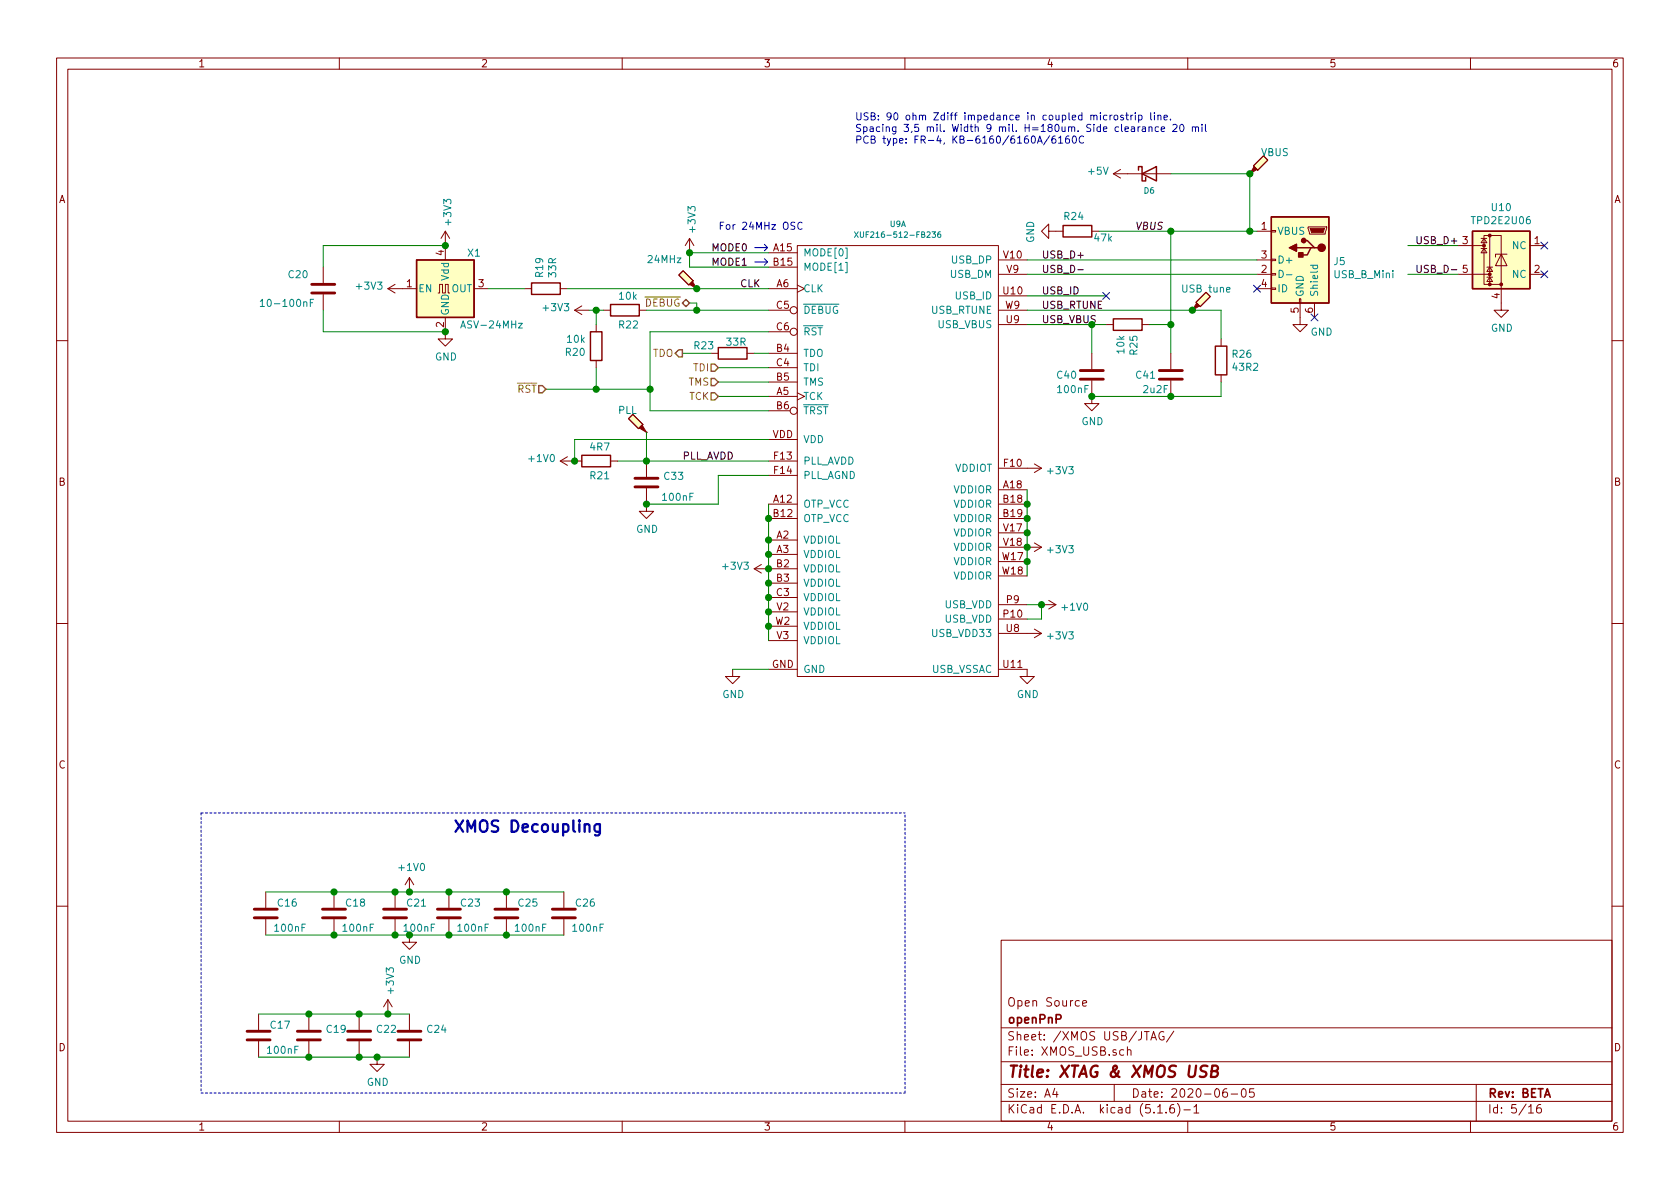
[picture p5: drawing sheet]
<svg xmlns="http://www.w3.org/2000/svg" width="297mm" height="210mm" viewBox="0 0 297 210" stroke-linecap="round" stroke-linejoin="round" font-family="sans-serif">
<g fill="none" stroke="#840000" stroke-width=".18">
<path d="M10 10.3h277v189.9h-277zM12 12.2h273v186.1h-273zM60 10.3v1.9M110 10.3v1.9M160 10.3v1.9M210 10.3v1.9M260 10.3v1.9M196.8 30.7h10.2M196.8 30.7l1.3 .8M198.1 30l-1.3 .7M221 30.7h.1M221.6 29.3l1.8-1.7 .8 .7-1.8 1.8z"/>
<path d="M57.1 47.2v2.8M57.1 52.1v2.8M68.6 51h5.1M68.6 51l1.2 .8M69.8 50.3l-1.2 .7M77.5 51.8h.2v-1.5h.5v1.5h.5v-1.5h.5v1.5h.3M78.7 56.1v3.8h1.3l-1.3 1.3-1.2-1.3h1.2M78.7 40.9v5.1M78.7 40.9l-.7 1.3M78.7 40.9l.8 1.3M83.8 51h2.6M92.7 51h1.3"/>
<path d="M99.1 51h1.2M101.6 54.9h2.5M101.6 54.9l1.3 .7M102.9 54.1l-1.3 .8M105.4 57.4v1.3M106.7 54.9h1.2M113 54.9h1.3M120 48.6l.8-.7 1.8 1.8-.8 .7zM121.9 42.2l-.7 1.2M121.9 42.2v2.5M121.9 42.2l.8 1.2M123.2 51h.1"/>
<path d="M135.9 51h5.1M135.9 47.2h5.1M135.9 54.9h3.8M135.9 44.7h5.1M135.9 58.7h3.8M141 43.4h35.5v76.2h-35.5zM141 50.4l1.2 .6-1.2 .7M176.5 48.5h5.1M176.5 46h5.1M176.5 54.9h5.1M176.5 57.4h5.1M176.5 52.3h5.1"/>
<path d="M185.4 40.9v-1.3l-1.3 1.3 1.3 1.3v-1.3h2.6M195.6 57.4h1.2M201.9 57.4h1.3M210.8 54.9h.1M213.2 51.7l.8 .7-1.8 1.8-.7-.7zM215.9 59.9v1.3M222.2 40.9h2.6M222.2 48.5h2.6M222.2 46h2.6M222.2 51h2.6M224.8 50.9h.8v.3h-.8zM224.8 48.4h.8v.2h-.8z"/>
<path d="M224.8 45.8h.8v.3h-.8zM224.8 40.8h.8v.2h-.8zM229.7 52.8h.3v.8h-.3zM229.9 53.6v3.8h1.2l-1.2 1.3-1.3-1.3h1.3M231.3 40.1h3.3v.3l-.3 1h-2.8zM232.4 53.6v2.5M257.8 48.5h5.6M257.8 43.4h4.6M261.9 43.9h1M261.9 42.2h1M262.4 41.7h3v8.6h-3zM262.4 43.9l.5 .8h-1z"/>
<path d="M262.4 42.2l.5 .7h-1zM262.9 49h1M262.9 47.2h1M263.4 49l.5 .8h-1zM263.4 47.2l.5 .8h-1zM263.4 41.7v8.6M265.4 45l1 2h-2zM265.4 50.3v4.6h1.3l-1.3 1.2-1.2-1.2h1.2M266.4 45h-2v.5M270.5 48.5h2.5M270.5 43.4h2.5M10 60.2h2"/>
<path d="M105.4 63.7v1.3M111.1 74l.8-.7 1.8 1.8-.8 .7zM114.3 76.4h.1M125.7 62.5h1.3M132.1 62.5h1.2M135.9 62.5h5.1M135.9 70.1h5.1M135.9 67.6h5.1M135.9 72.6h3.8M135.9 65h5.1M135.9 77.7h5.1M141 69.5l1.2 .6-1.2 .6"/>
<path d="M193 67.3v4.1h1.3l-1.3 1.2-1.2-1.2h1.2M193 62.5v2.8M207 62.5v2.8M207 67.3v2.8M215.9 66.3v1.3M285 60.2h2M99.1 81.5l1.2 .8M99.1 81.5h3.8M100.3 80.8l-1.2 .7M107.9 81.5h1.3M114.3 86.4v4h1.3l-1.3 1.3-1.3-1.3h1.3M114.3 81.5v2.8"/>
<path d="M134.6 99.8l-1.3 .8M135.9 81.5h5.1M135.9 89.1h5.1M135.9 95.5h5.1M135.9 98h5.1M135.9 91.7h5.1M135.9 84.1h5.1M176.5 96.8h7.6M176.5 82.8h7.6M176.5 89.1h5.1M176.5 86.6h5.1M176.5 91.7h5.1"/>
<path d="M176.5 94.2h5.1M176.5 99.3h5.1M182.9 96l1.2 .8M182.9 82l1.2 .8M184.1 96.8l-1.2 .7M184.1 82.8l-1.2 .8M10 110.3h2M129.5 118.4v1.2h1.3l-1.3 1.3-1.2-1.3h1.2M133.3 100.6l1.3 .7M133.3 100.6h7.7M135.9 118.4h5.1M135.9 103.1h5.1"/>
<path d="M135.9 105.7h5.1M135.9 108.2h5.1M135.9 113.3h5.1M135.9 110.7h5.1M176.5 118.4h5.1v1.2h1.3l-1.3 1.3-1.3-1.3h1.3M176.5 112h7.6M176.5 106.9h5.1M176.5 109.5h5.1M176.5 101.8h5.1M182.9 111.2l1.2 .8M184.1 112l-1.2 .8M184.1 106.9h2.6"/>
<path d="M185.4 106.2l1.3 .7M186.7 106.9l-1.3 .8M285 110.3h2M47 157.7v2.8M59.1 157.7v2.8M69.8 157.7v2.8M72.4 155.2v2.5M72.4 155.2l-.8 1.3M72.4 155.2l.8 1.3M79.4 157.7v2.8M89.5 157.7v2.8M99.7 157.7v2.8"/>
<path d="M10 160.2h2M45.7 179.3v2.8M47 162.6v2.7M54.6 179.3v2.8M59.1 162.6v2.7M63.5 179.3v2.8M68.6 176.8l-.8 1.2M68.6 176.8v2.5M68.6 176.8l.7 1.2M69.8 162.6v2.7M72.4 165.3v1.3h1.3l-1.3 1.3-1.3-1.3h1.3M72.4 179.3v2.8"/>
<path d="M79.4 162.6v2.7M89.5 162.6v2.7M99.7 162.6v2.7M177 166.3h108v32h-108zM191.4 177.4l.7-.1-.1-.3-.4-.1-.2 .2 .1 .7h.5M285 160.2h2M45.7 184.1v2.8M54.6 184.1v2.8M60 198.3v1.9M63.5 184.1v2.8M66.7 186.9v1.3h1.2l-1.2 1.3-1.3-1.3h1.3M72.4 184.1v2.8"/>
<path d="M110 198.3v1.9M160 198.3v1.9M177 194.8h108M177 191.8h108M177 187.8h108M177 181.8h108M186.5 192.5l-.4 1h1M186.8 193v1M197 191.8v3M198.7 185.7l-.4-.1-.3 .3v.6l.3 .1 .4-.1M199.3 185.7l.2-.1 .4 .1 .1 .9M199.3 185.1v1.5"/>
<path d="M203.5 183.9l.5-1.5 .5 1.5M203.6 183.5h.7M204.7 196.8h.8M205.8 182.5a.73 .73 0 0 0-.9 .5 .73 .73 0 0 0 .5 .9l.4-.1v-.5h-.3M206.2 196.7v.1M207.5 195.3a.59 .59 0 0 0-.7 .7v.5l.2 .2 .4 .1 .2-.1 .1-.5-.2-.2-.4-.1-.3 .3M207.5 182.3l-1.3 2M208.2 195.1a1.71 1.71 0 0 1 0 2.3M209.3 196.3h1.2M210 198.3v1.9M211.1 195.8l.4-.5v1.5M211.1 196.8h.9"/>
<path d="M216.9 192.5a.62 .62 0 0 0-.7 .7l.1 .7 .2 .1 .5-.1v-.5l-.1-.2-.4-.1-.3 .3M217.7 193.5h1.1M219.6 192.7l.4-.2a.94 .94 0 0 1 0 1.5 .82 .82 0 0 1-.4-1.3zM221.7 192.5h-.7l-.1 .7 .2-.1 .5 .1 .2 .2-.1 .5-.2 .1-.6-.1M260 198.3v1.9M261 191.8v6.5M270.3 195.8l.4-.5v1.5M270.3 196.8h.8M272.4 195.3a.62 .62 0 0 0-.7 .7l.1 .7 .2 .1 .5-.1v-.5l-.1-.2-.4-.1-.3 .3"/>
<circle cx="140.3" cy="58.7" r=".63"/>
<circle cx="140.3" cy="54.9" r=".63"/>
<circle cx="140.3" cy="72.6" r=".63"/>
</g>
<path d="M213.5 188.5l-.3-.1-.7 .1a.47 .47 0 0 0-.2 .5 .47 .47 0 0 0 .3 .4l.4 .1a.48 .48 0 0 1 .3 .5 .48 .48 0 0 1-.4 .4l-.8-.1M214.2 189.4l.9-.1a.47 .47 0 0 0 .2-.5 .47 .47 0 0 0-.3-.4h-.6l-.3 2h.8a.53 .53 0 0 0 .4-.5 .53 .53 0 0 0-.4-.5" fill="none" stroke="#840000" stroke-width=".41"/>
<g fill="#ffffc2" stroke="#ffffc2" stroke-width=".18">
<path d="M213.2 51.7l.8 .7-1.8 1.8-.7-.7z"/>
<path d="M224.8 38.3h10.1v15.3h-10.1z"/>
<path d="M120 48.6l.8-.7 1.8 1.8-.8 .7z"/>
<path d="M221.6 29.3l1.8-1.7 .8 .7-1.8 1.8z"/>
<path d="M111.1 74l.8-.7 1.8 1.8-.8 .7z"/>
<path d="M73.7 46h10.1v10.1h-10.1z"/>
<path d="M260.3 40.9h10.2v10.1h-10.2z"/>
</g>
<g fill="#840000" stroke="#840000" stroke-width=".18">
<path d="M211.6 53.6l.5 .5-1.3 .8z"/>
<path d="M231.6 40.4h2.6l-.3 .7h-2z"/>
<path d="M122.4 49.8l.8 1.2-1.3-.7z"/>
<path d="M221.7 29.5l.5 .5-1.2 .7z"/>
<path d="M113 75.7l.5-.5 .8 1.2z"/>
<circle cx="262.4" cy="43.4" r=".25"/>
<circle cx="263.4" cy="50.3" r=".25"/>
<circle cx="263.4" cy="48.5" r=".25"/>
<circle cx="263.4" cy="41.7" r=".25"/>
<circle cx="265.4" cy="50.3" r=".25"/>
</g>
<g fill="none" stroke="#008484" stroke-width=".18">
<path d="M46 53.3l.4-.4v1.3M46 54.2h.8M54.9 53.5h.4M55.4 52.9h-.5v1.3M91.7 57.2h.7l-.7 .8h.7M149.5 43.9h.3v1.8h-.3M149.5 46.4h.3v1.8h-.3M151.1 41l.6 1M151.7 41l-.6 1M164.8 41h.6l-.3 .4 .3 .1-.1 .4h-.5M166.3 41h-.2l-.3 .2v.6l.2 .2 .3-.1v-.5h-.3l-.2 .1M216.9 51.2l.6-.1-.1-.2-.4-.1-.1 .2v.6h.5"/>
<path d="M226.2 47.8a.64 .64 0 0 1 .7 .6 .64 .64 0 0 1-.7 .7zM227.4 48.6h1M231.7 46.9h1.3M232.2 46.9l-.1 .4 .3 .2 .5-.1v-.5"/>
</g>
<g fill="none" stroke="#840000" stroke-width=".25">
<path d="M188 39.9h5v2h-5zM201.3 30.1v-.6h.6v2.5h.7v-.6M201.9 30.7l2.6-1.2v2.5zM224.8 38.3h10.1v15.3h-10.1zM73.7 46h10.1v10.1h-10.1zM94 50h5.1v2.1h-5.1zM104.4 58.7h2v5h-2zM107.9 53.8h5.1v2.1h-5.1zM196.8 56.4h5.1v2h-5.1zM229.2 43.8h2.6M230.5 42.5h.6l1.3 1.3h.6M232.4 43.8h-.6l-.7 1.3h-1.2"/>
<path d="M260.3 40.9h10.2v10.1h-10.2zM127 61.5h5.1v2h-5.1zM214.9 61.2h2v5.1h-2zM102.9 80.5h5v2h-5z"/>
</g>
<g fill="#840000" stroke="#840000" stroke-width=".25">
<path d="M229.6 44.7h.8v.8h-.8z"/>
<path d="M228 43.8l1.2-.6v1.2z"/>
<circle cx="233.7" cy="43.8" r=".63"/>
<circle cx="230.5" cy="42.5" r=".38"/>
</g>
<g fill="none" stroke="#840000" stroke-width=".51">
<path d="M55.1 51.8h4.1M55.1 50.3h4.1M191 67.1h4.1M191 65.5h4.1M205 67.1h4M205 65.5h4M112.3 86.1h4M112.3 84.6h4M45 162.3h4M45 160.8h4M57 162.3h4.1M57 160.8h4.1"/>
<path d="M67.8 162.3h4.1M67.8 160.8h4.1M77.3 162.3h4.1M77.3 160.8h4.1M87.5 162.3h4.1M87.5 160.8h4.1M97.7 162.3h4M97.7 160.8h4M43.7 183.9h4.1M43.7 182.4h4.1M52.6 183.9h4M52.6 182.4h4"/>
<path d="M61.5 183.9h4M61.5 182.4h4M70.4 183.9h4M70.4 182.4h4"/>
</g>
<path d="M35.6 143.8h124.4M35.6 143.8v49.5M35.6 193.3h124.4M160 193.3v-49.5" fill="none" stroke="#0000c2" stroke-width=".18" stroke-dasharray=".4 .4"/>
<g fill="none" stroke="#008400" stroke-width=".18">
<path d="M207 30.7h14v10.2M57.1 54.9v3.8h21.6M78.7 43.4h-21.6v3.8M86.4 51h6.3M100.3 51h35.6M104.1 54.9h2.6M105.4 54.9v2.5M114.3 54.9h21.6M121.9 53.6h1.3v1.3M135.9 44.7h-14v2.5h14M135.9 58.7h-21v13.9h21M181.6 54.9h34.3v5"/>
<path d="M181.6 57.4h14M181.6 48.5h40.6M181.6 52.3h14M181.6 46h40.6M193 57.4v5.1M194.3 40.9h27.9M203.2 57.4h3.8M207 40.9v21.6M248.9 43.4h8.9M248.9 48.5h8.9M96.5 68.8h18.4M105.4 65v3.8"/>
<path d="M114.3 76.4v5.1M120.6 62.5h5.1M127 70.1h8.9M127 67.6h8.9M127 65h8.9M133.3 62.5h2.6M135.9 77.7h-34.3v3.8M215.9 67.6v2.5h-22.9M109.2 81.5h26.7M135.9 84.1h-8.9v5h-12.7M135.9 89.1v24.2M181.6 86.6v15.2"/>
<path d="M129.5 118.4h6.4M181.6 106.9h2.5v2.6h-2.5M47 157.7h52.7M45.7 179.3h26.7M47 165.3h52.7M45.7 186.9h26.7"/>
</g>
<path d="M120.6 53.6l.7-.6 .6 .6-.6 .6zM95.2 68.2h.7l.6 .6-.6 .7h-.7zM120 61.8h.6v1.3h-.6l-.6-.6zM125.7 66.9h.7l.6 .7-.6 .6h-.7zM125.7 64.4h.7l.6 .6-.6 .7h-.7zM125.7 69.5h.7l.6 .6-.6 .6h-.7z" fill="none" stroke="#848400" stroke-width=".25"/>
<path d="M190.6 47.7h.9M256.6 47.7h1" fill="none" stroke="#000" stroke-width=".18"/>
<path d="M106.1 145.7v1.7a.56 .56 0 0 1-.9 .2M106.1 145.8l-.6-.1-.4 .4v.6l.2 .3 .2 .1 .6-.1" fill="none" stroke="#0000c2" stroke-width=".41"/>
<g fill="none" stroke="#0000c2" stroke-width=".18">
<path d="M199.2 19.9v1.1l.3 .2M200.7 19.9v.2M203.5 19.9v1.1l.1 .2M204.1 19.9v.2M141.8 39.4a.5 .5 0 0 0-.6 0 .5 .5 0 0 0-.2 .6 .45 .45 0 0 0 .3 .5 .45 .45 0 0 0 .5-.1M183.4 25.3l.4-1.3 .5 1.3M183.5 25h.6M185.6 24l-1.1 1.6M186.6 24l-.4 .1a.87 .87 0 0 0 0 1.2l.4-.1v-.5l-.4-.2-.2 .3M187.2 24.4l.3-.4v1.3M187.2 25.3h.7M189 24l-.4 .1a.87 .87 0 0 0 0 1.2l.5-.1v-.5l-.5-.2-.2 .3"/>
<path d="M189.7 24.2l.2-.2a.67 .67 0 0 1 .4 .7 .67 .67 0 0 1-.4 .6l-.3-.5zM191.6 24.2a.6 .6 0 0 0-.9 .4 .6 .6 0 0 0 .6 .7l.3-.1M195.7 20.4h-.3l-.3 .2 .1 .6h.5M196.2 20.4v.8M196.6 20.4l-.4 .2M197 20.5l.2-.1 .4 .1v.5l-.1 .2h-.3l-.2-.1zM198.6 20.4h-.3l-.2 .1 .1 .2 .4 .1v.4h-.5M199 20.4h.5M199.9 20.4v.8M200.1 22.5h.4l.1 .8M200.3 20.4h-.2l-.2 .2M200.6 22.7l-.4 .1-.2 .2 .1 .2h.5"/>
<path d="M200.7 20.4v.8M201.2 22.4v.9M201.3 20.4h.4l.2 .2-.1 .6h-.5M201.3 20.4v1.2M201.6 22.4l-.3 .1-.1 .2M202 22.5h.5v.8M202.5 22.7l-.4 .1-.2 .2 .2 .3 .4-.1M203.1 22.5l.2-.1 .3 .1 .1 .8M203.1 22.4v.9M204.1 20.4v.8M204.7 20.5l.2-.1h.3l.1 .8M204.7 20.4v.8"/>
<path d="M204.8 22.5l-.3-.1-.3 .3 .1 .5h.5M205.3 22.8l.6-.1v-.2l-.4-.1-.2 .2 .1 .6h.5M205.8 20.8l.6-.1-.1-.3h-.3l-.2 .1 .1 .7h.4M207 21.1v.1M207.4 22.1l.4-.1 .3 .1v.2v.2l-.8 .8h.8M208.7 22.1l.2-.1a.67 .67 0 0 1 .4 .6 .67 .67 0 0 1-.4 .7l-.3-.3v-.2zM210.8 22.5l.2-.1 .3 .1 .1 .8M210.8 22.4v.9M211.4 22.6l.2-.2 .3 .1v.8M212.5 22v.1M212.5 22.4v.9M213.1 22v1.1l.2 .2"/>
<path d="M133.5 43.8h2.2M133.5 46.3h2.2M135.2 43.2l.5 .6-.5 .5M135.2 45.7l.5 .6-.5 .6"/>
</g>
<g fill="#008400" stroke="#008400" stroke-width=".25">
<circle cx="135.9" cy="110.7" r=".51"/>
<circle cx="66.7" cy="186.9" r=".51"/>
<circle cx="181.6" cy="99.3" r=".51"/>
<circle cx="135.9" cy="108.2" r=".51"/>
<circle cx="181.6" cy="94.2" r=".51"/>
<circle cx="135.9" cy="105.7" r=".51"/>
<circle cx="59.1" cy="157.7" r=".51"/>
<circle cx="135.9" cy="103.1" r=".51"/>
<circle cx="59.1" cy="165.3" r=".51"/>
<circle cx="181.6" cy="91.7" r=".51"/>
<circle cx="181.6" cy="89.1" r=".51"/>
<circle cx="69.9" cy="157.7" r=".51"/>
<circle cx="135.9" cy="91.7" r=".51"/>
<circle cx="69.9" cy="165.3" r=".51"/>
<circle cx="135.9" cy="98" r=".51"/>
<circle cx="135.9" cy="95.5" r=".51"/>
<circle cx="79.4" cy="157.7" r=".51"/>
<circle cx="54.6" cy="186.9" r=".51"/>
<circle cx="79.4" cy="165.3" r=".51"/>
<circle cx="54.6" cy="179.3" r=".51"/>
<circle cx="68.6" cy="179.3" r=".51"/>
<circle cx="89.5" cy="157.7" r=".51"/>
<circle cx="63.5" cy="186.9" r=".51"/>
<circle cx="89.5" cy="165.3" r=".51"/>
<circle cx="63.5" cy="179.3" r=".51"/>
<circle cx="72.4" cy="157.7" r=".51"/>
<circle cx="72.4" cy="165.3" r=".51"/>
<circle cx="105.4" cy="54.9" r=".51"/>
<circle cx="221" cy="30.7" r=".51"/>
<circle cx="105.4" cy="68.8" r=".51"/>
<circle cx="193" cy="70.1" r=".51"/>
<circle cx="114.9" cy="68.8" r=".51"/>
<circle cx="78.7" cy="58.7" r=".51"/>
<circle cx="78.7" cy="43.4" r=".51"/>
<circle cx="210.8" cy="54.9" r=".51"/>
<circle cx="123.2" cy="51" r=".51"/>
<circle cx="207" cy="70.1" r=".51"/>
<circle cx="221" cy="40.9" r=".51"/>
<circle cx="207" cy="57.4" r=".51"/>
<circle cx="135.9" cy="100.6" r=".51"/>
<circle cx="121.9" cy="44.7" r=".51"/>
<circle cx="207" cy="40.9" r=".51"/>
<circle cx="114.3" cy="89.1" r=".51"/>
<circle cx="114.3" cy="81.5" r=".51"/>
<circle cx="101.6" cy="81.5" r=".51"/>
<circle cx="184.2" cy="106.9" r=".51"/>
<circle cx="123.2" cy="54.9" r=".51"/>
<circle cx="181.6" cy="96.8" r=".51"/>
</g>
<path d="M195 51.7l1.2 1.2M196.2 51.7l-1.2 1.2M221.6 50.4l1.3 1.3M222.9 50.4l-1.3 1.3M231.8 55.5l1.2 1.2M233 55.5l-1.2 1.2M272.4 42.8l1.3 1.2M272.4 47.9l1.3 1.2M273.7 42.8l-1.3 1.2M273.7 47.9l-1.3 1.2" fill="none" stroke="#000084" stroke-width=".18"/>
<text font-size="2.8" fill="#0000c2" x="80" y="147.2">XMOS Decoupling</text>
<text font-size="2.8" fill="#840000" x="178" y="190.5">Title: XTAG &amp; XMOS USB</text>
<g font-size="2.1" fill="#840000">
<text x="178" y="178">Open Source</text>
<text x="178" y="184">Sheet: /XMOS USB/JTAG/</text>
<text x="178" y="181">openPnP</text>
<text x="178" y="186.7">File: XMOS_USB.sch</text>
<text x="178" y="196.9">KiCad E.D.A. kicad (5.1.6)-1</text>
<text x="178" y="194.1">Size: A4</text>
<text x="200" y="194.1">Date: 2020-06-05</text>
<text x="263" y="194.1">Rev: BETA</text>
<text x="263" y="196.9">Id: 5/16</text>
</g>
<g font-size="1.8" fill="#840000">
<text x="35" y="11.9">1</text>
<text x="85" y="11.9">2</text>
<text x="135" y="11.9">3</text>
<text x="185" y="11.9">4</text>
<text x="235" y="11.9">5</text>
<text x="285" y="11.9">6</text>
<text x="10.4" y="35.9">A</text>
<text x="285.4" y="35.9">A</text>
<text x="223" y="40.6">1</text>
<text x="78.5" y="45.2" transform="rotate(-90 78.5 45.2)">4</text>
<text x="136.8" y="44.4">A15</text>
<text x="136.8" y="47">B15</text>
<text x="177.5" y="45.7">V10</text>
<text x="223" y="45.7">3</text>
<text x="258.6" y="43.2">3</text>
<text x="271.3" y="43.2">1</text>
<text x="71.9" y="50.8">1</text>
<text x="84.6" y="50.8">3</text>
<text x="137.3" y="50.8">A6</text>
<text x="177.4" y="52.1">U10</text>
<text x="178" y="48.3">V9</text>
<text x="223" y="48.3">2</text>
<text x="223" y="50.8">4</text>
<text x="258.6" y="48.3">5</text>
<text x="265.2" y="52.8" transform="rotate(-90 265.2 52.8)">4</text>
<text x="271.3" y="48.3">2</text>
<text x="78.5" y="57.9" transform="rotate(-90 78.5 57.9)">2</text>
<text x="137.3" y="54.6">C5</text>
<text x="137.3" y="58.4">C6</text>
<text x="177.7" y="54.6">W9</text>
<text x="178" y="57.1">U9</text>
<text x="229.6" y="55.3" transform="rotate(-90 229.6 55.3)">5</text>
<text x="232.2" y="55.3" transform="rotate(-90 232.2 55.3)">6</text>
<text x="137.3" y="62.2">B4</text>
<text x="137.3" y="64.8">C4</text>
<text x="137.3" y="69.8">A5</text>
<text x="137.3" y="67.3">B5</text>
<text x="136.6" y="77.5">VDD</text>
<text x="137.3" y="72.4">B6</text>
<text x="136.9" y="81.3">F13</text>
<text x="136.9" y="83.8">F14</text>
<text x="177.5" y="82.5">F10</text>
<text x="10.4" y="85.9">B</text>
<text x="136.8" y="88.9">A12</text>
<text x="177.4" y="86.4">A18</text>
<text x="177.4" y="88.9">B18</text>
<text x="285.4" y="85.9">B</text>
<text x="136.8" y="91.4">B12</text>
<text x="137.3" y="95.2">A2</text>
<text x="177.4" y="91.4">B19</text>
<text x="177.5" y="94">V17</text>
<text x="137.3" y="97.8">A3</text>
<text x="137.3" y="100.3">B2</text>
<text x="177.3" y="99.1">W17</text>
<text x="177.3" y="101.6">W18</text>
<text x="177.5" y="96.5">V18</text>
<text x="137.3" y="102.9">B3</text>
<text x="137.3" y="105.4">C3</text>
<text x="137.4" y="107.9">V2</text>
<text x="178" y="106.7">P9</text>
<text x="137.1" y="110.5">W2</text>
<text x="137.4" y="113">V3</text>
<text x="177.5" y="109.2">P10</text>
<text x="178" y="111.8">U8</text>
<text x="136.5" y="118.1">GND</text>
<text x="177.4" y="118.1">U11</text>
<text x="10.4" y="135.9">C</text>
<text x="285.4" y="135.9">C</text>
<text x="10.4" y="185.9">D</text>
<text x="285.4" y="185.9">D</text>
<text x="35" y="199.9">1</text>
<text x="85" y="199.9">2</text>
<text x="135" y="199.9">3</text>
<text x="185" y="199.9">4</text>
<text x="235" y="199.9">5</text>
<text x="285" y="199.9">6</text>
</g>
<g font-size="1.8" fill="#0000c2">
<text x="151.1" y="21.3">USB: 90 ohm Zdiff impedance in coupled microstrip line.</text>
<text x="151.1" y="23.3">Spacing 3,5 mil. Width 9 mil. H=180um. Side clearance 20 mil</text>
<text x="151.1" y="25.4">PCB type: FR-4, KB-6160/6160A/6160C</text>
<text x="127" y="40.6">For 24MHz OSC</text>
</g>
<g font-size="1.8" fill="#008484">
<text x="223" y="27.6">VBUS</text>
<text x="192.5" y="30.9">+5V</text>
<text x="79.8" y="39.6" transform="rotate(-90 79.8 39.6)">+3V3</text>
<text x="123" y="40.9" transform="rotate(-90 123 40.9)">+3V3</text>
<text x="188.2" y="38.9">R24</text>
<text x="225.8" y="41.5">VBUS</text>
<text x="260.5" y="39.6">TPD2E2U06</text>
<text x="263.8" y="37.3">U10</text>
<text x="82.8" y="45.4">X1</text>
<text x="114.7" y="46.5">24MHz</text>
<text x="142" y="45.3">MODE[0]</text>
<text x="142" y="47.9">MODE[1]</text>
<text x="168.4" y="46.6">USB_DP</text>
<text x="182.9" y="43" transform="rotate(-90 182.9 43)">GND</text>
<text x="193.6" y="42.7">47k</text>
<text x="225.8" y="46.6">D+</text>
<text x="235.9" y="46.9">J5</text>
<text x="267.4" y="44.1">NC</text>
<text x="51.1" y="49.2">C20</text>
<text x="63.2" y="51.2">+3V3</text>
<text x="73.9" y="51.7">EN</text>
<text x="79.4" y="49.6" transform="rotate(-90 79.4 49.6)">Vdd</text>
<text x="79.8" y="51.7">OUT</text>
<text x="96" y="49" transform="rotate(-90 96 49)">R19</text>
<text x="98.3" y="49" transform="rotate(-90 98.3 49)">33R</text>
<text x="109.6" y="53">10k</text>
<text x="142" y="51.7">CLK</text>
<text x="168" y="49.1">USB_DM</text>
<text x="169" y="53">USB_ID</text>
<text x="209.3" y="51.7">USB tune</text>
<text x="225.8" y="51.7">ID</text>
<text x="230.5" y="52.6" transform="rotate(-90 230.5 52.6)">GND</text>
<text x="233" y="52.6" transform="rotate(-90 233 52.6)">Shield</text>
<text x="235.9" y="49.2">USB_B_Mini</text>
<text x="267.4" y="49.1">NC</text>
<text x="46.9" y="54.3">10-100nF</text>
<text x="79.4" y="55.9" transform="rotate(-90 79.4 55.9)">GND</text>
<text x="82" y="58.1">ASV-24MHz</text>
<text x="96.2" y="55">+3V3</text>
<text x="109.5" y="58.1">R22</text>
<text x="142" y="55.5">DEBUG</text>
<text x="142" y="59.3">RST</text>
<text x="164.7" y="55.5">USB_RTUNE</text>
<text x="165.9" y="58">USB_VBUS</text>
<text x="231.7" y="59.4">GND</text>
<text x="263.6" y="58.7">GND</text>
<text x="76.9" y="63.7">GND</text>
<text x="100.1" y="62.9">R20</text>
<text x="100.4" y="60.6">10k</text>
<text x="122.8" y="61.8">R23</text>
<text x="128.5" y="61.1">33R</text>
<text x="142" y="63.1">TDO</text>
<text x="142" y="65.7">TDI</text>
<text x="198.8" y="62.5" transform="rotate(-90 198.8 62.5)">10k</text>
<text x="201.1" y="62.7" transform="rotate(-90 201.1 62.7)">R25</text>
<text x="218" y="63.3">R26</text>
<text x="218.1" y="65.6">43R2</text>
<text x="142" y="70.7">TCK</text>
<text x="142" y="68.2">TMS</text>
<text x="187" y="67">C40</text>
<text x="187.1" y="69.5">100nF</text>
<text x="200.9" y="67">C41</text>
<text x="202.3" y="69.5">2u2F</text>
<text x="109.3" y="73.2">PLL</text>
<text x="142" y="73.3">TRST</text>
<text x="191.2" y="75.2">GND</text>
<text x="93.6" y="81.7">+1V0</text>
<text x="104.4" y="79.7">4R7</text>
<text x="142" y="82.2">PLL_AVDD</text>
<text x="142" y="78.4">VDD</text>
<text x="168.8" y="83.4">VDDIOT</text>
<text x="185.4" y="83.9">+3V3</text>
<text x="104.4" y="84.8">R21</text>
<text x="117.3" y="88.6">100nF</text>
<text x="117.5" y="84.9">C33</text>
<text x="142" y="89.8">OTP_VCC</text>
<text x="142" y="84.7">PLL_AGND</text>
<text x="168.6" y="87.2">VDDIOR</text>
<text x="168.6" y="89.8">VDDIOR</text>
<text x="112.5" y="94.2">GND</text>
<text x="142" y="92.3">OTP_VCC</text>
<text x="168.6" y="92.3">VDDIOR</text>
<text x="168.6" y="94.9">VDDIOR</text>
<text x="127.9" y="100.8">+3V3</text>
<text x="142" y="96.1">VDDIOL</text>
<text x="142" y="98.7">VDDIOL</text>
<text x="142" y="101.2">VDDIOL</text>
<text x="168.6" y="97.4">VDDIOR</text>
<text x="168.6" y="99.9">VDDIOR</text>
<text x="185.4" y="97.8">+3V3</text>
<text x="142" y="103.8">VDDIOL</text>
<text x="142" y="106.3">VDDIOL</text>
<text x="167.1" y="107.6">USB_VDD</text>
<text x="168.6" y="102.5">VDDIOR</text>
<text x="187.9" y="108">+1V0</text>
<text x="142" y="108.8">VDDIOL</text>
<text x="142" y="113.9">VDDIOL</text>
<text x="142" y="111.4">VDDIOL</text>
<text x="165.1" y="112.6">USB_VDD33</text>
<text x="167.1" y="110.1">USB_VDD</text>
<text x="185.4" y="113.1">+3V3</text>
<text x="142" y="119">GND</text>
<text x="164.7" y="119">USB_VSSAC</text>
<text x="127.7" y="123.4">GND</text>
<text x="179.8" y="123.4">GND</text>
<text x="70.7" y="154">+1V0</text>
<text x="49.2" y="160.3">C16</text>
<text x="61.2" y="160.3">C18</text>
<text x="72" y="160.3">C21</text>
<text x="81.6" y="160.3">C23</text>
<text x="91.7" y="160.3">C25</text>
<text x="101.9" y="160.3">C26</text>
<text x="48.7" y="164.8">100nF</text>
<text x="60.8" y="164.8">100nF</text>
<text x="71.6" y="164.8">100nF</text>
<text x="81.1" y="164.8">100nF</text>
<text x="91.3" y="164.8">100nF</text>
<text x="101.4" y="164.8">100nF</text>
<text x="70.6" y="170.4">GND</text>
<text x="69.6" y="175.5" transform="rotate(-90 69.6 175.5)">+3V3</text>
<text x="47.9" y="181.9">C17</text>
<text x="57.8" y="182.6">C19</text>
<text x="66.7" y="182.6">C22</text>
<text x="75.6" y="182.6">C24</text>
<text x="47.4" y="186.4">100nF</text>
<text x="64.8" y="192">GND</text>
</g>
<g font-size="1.8">
<text x="200.7" y="40.6">VBUS</text>
<text x="125.7" y="47">MODE1</text>
<text x="125.7" y="44.4">MODE0</text>
<text x="184.1" y="45.7">USB_D+</text>
<text x="250.2" y="43.2">USB_D+</text>
<text x="130.8" y="50.8">CLK</text>
<text x="184.1" y="52.1">USB_ID</text>
<text x="184.1" y="48.3">USB_D-</text>
<text x="250.2" y="48.3">USB_D-</text>
<text x="184.1" y="54.6">USB_RTUNE</text>
<text x="120.6" y="81.3">PLL_AVDD</text>
</g>
<g font-size="1.8" fill="#848400">
<text x="114" y="54.2">DEBUG</text>
<text x="115.4" y="63.1">TDO</text>
<text x="122.6" y="65.7">TDI</text>
<text x="91.5" y="69.5">RST</text>
<text x="121.7" y="68.2">TMS</text>
<text x="121.8" y="70.7">TCK</text>
</g>
<text font-size="1.8" fill="#008400" x="184.1" y="57.1">USB_VBUS</text>
<g font-size="1.4" fill="#008484">
<text x="202.3" y="34.2">D6</text>
<text x="157.4" y="40.1">U9A</text>
<text x="152.6" y="42">XUF216-512-FB236</text>
</g>
</svg>
